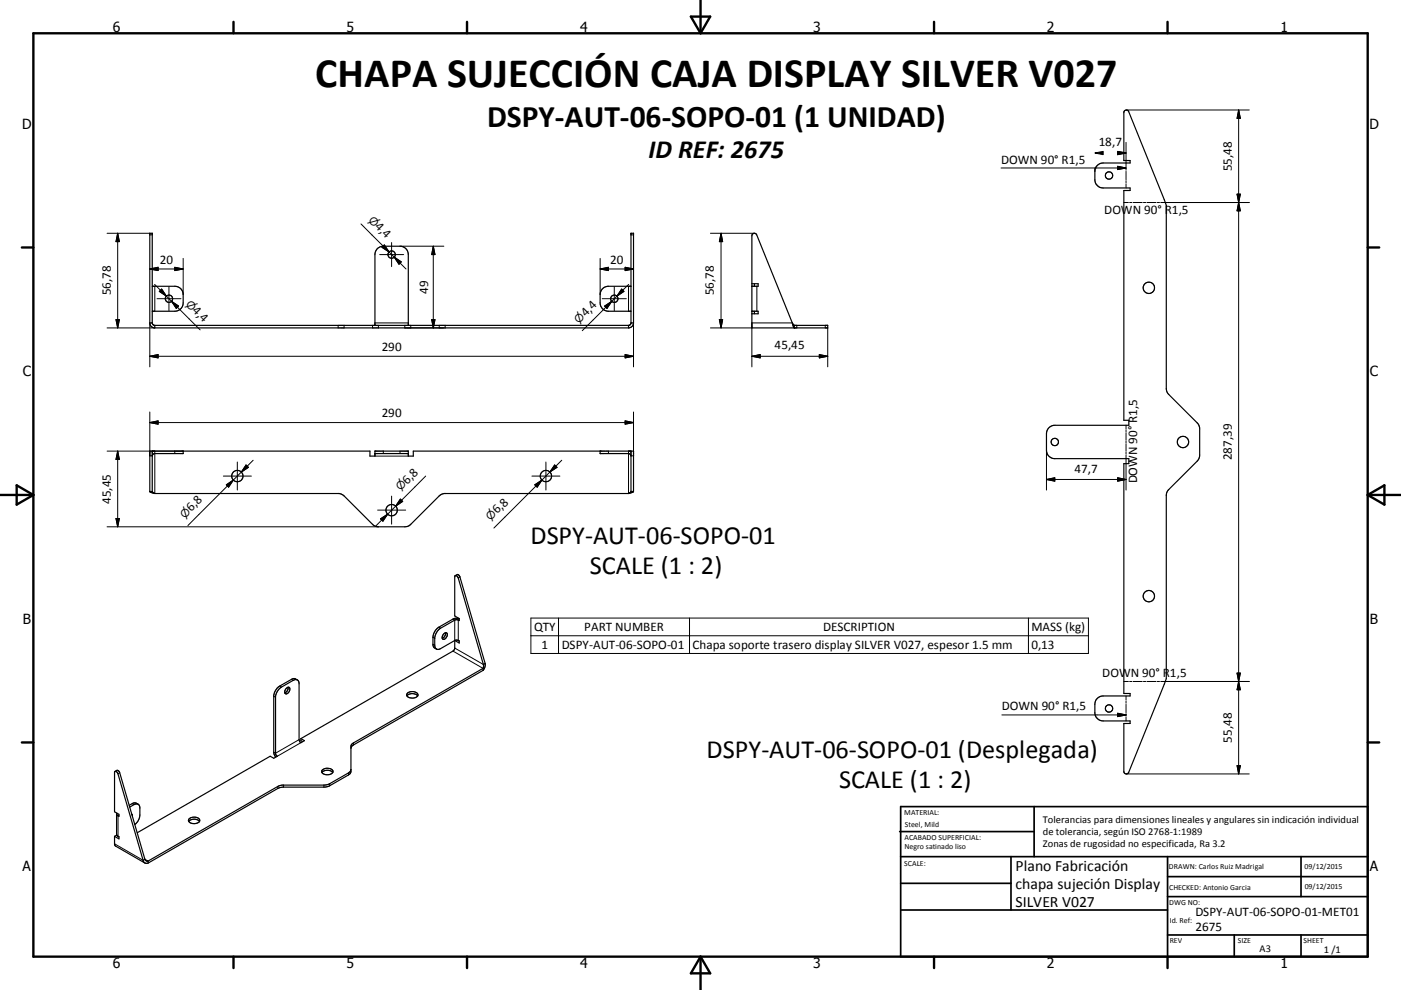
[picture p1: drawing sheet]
<svg xmlns="http://www.w3.org/2000/svg" width="420mm" height="297mm" viewBox="0 0 420 297" stroke-linecap="round" stroke-linejoin="round" font-family="sans-serif">
<g fill="none" stroke="#000" stroke-width=".36">
<path d="M337.2 33.2l.8-.2 .4 .5 11.3 28.1v55.6l.7 1.1 8.7 8.8 .6 1.5v8l-.4 1.2-8.9 9.1-.7 1.1v55.6l-11.3 28.1a.76 .76 0 0 1-.9 .5 .76 .76 0 0 1-.6-.7v-14.4h1.9v-.8h-8.1a2.51 2.51 0 0 1-2.5-2.5v-2.5a2.51 2.51 0 0 1 2.5-2.5h8.1v-.7h-1.9v-69h1.5v-1.5h-22.2a2.5 2.5 0 0 1-2.5-2.5v-5a2.51 2.51 0 0 1 2.5-2.5h22.2v-1.5h-1.5v-68.9h1.9v-.8h-8.1a2.51 2.51 0 0 1-2.5-2.5v-2.5a2.51 2.51 0 0 1 2.5-2.5h8.1v-.7h-1.9v-14.4zM225.5 70.3a.76 .76 0 0 1 .7-.3 .76 .76 0 0 1 .7 .5l10.9 26.9 .3 .2h10.1v.8h-22.8zM44.9 96.9v-26.9h.7v26.9M44.9 96.9a1.46 1.46 0 0 0 1.5 1.5M44.9 96.9h.7M45.6 85.9h6.8a2.5 2.5 0 0 1 2.5 2.5v2.5a2.5 2.5 0 0 1-2.5 2.5h-6.8M45.6 96.9l.3 .5 .4 .2h142.3l.3-.2 .3-.5M46.4 97.6v.8M46.4 98.4h142M112.4 97.6v-21.2a2.5 2.5 0 0 1 2.5-2.5h5a2.5 2.5 0 0 1 2.5 2.5v21.2M188.4 97.6v.8M189.2 85.9h-6.8a2.5 2.5 0 0 0-2.5 2.5v2.5a2.51 2.51 0 0 0 2.5 2.5h6.8"/>
<path d="M189.2 96.9h.7M189.2 96.9v-26.9h.7v26.9M189.9 96.9a1.52 1.52 0 0 1-1.5 1.5M225.4 93.4h1.9v.7h-1.9M225.4 85.1h1.9v.8h-1.9M226.2 85.1v.8M226.2 93.4v.7M237.5 96.9l.6 1.5v-.8M45.6 135.3v12.2M46.2 135.3l-.6 .2M54.9 135.3v.8h-8.5l-.5 .2-.3 .5M112.4 136.1h10"/>
<path d="M179.9 135.3v.8h8.5l.5 .2 .3 .5M188.7 135.3l.5 .2M189.2 135.3v12.2M44.9 147.5v-12.2h66v1.5h1.5v-1.5h10v1.5h1.5v-1.5h66v12.2M44.9 147.5l1.5 .6M44.9 147.5h.7M45.6 147.5l.8 .6M46.4 148.1h55.3l1.5 .7 8.7 8.7 1.5 .5h8l.9-.1 .8-.6 8.6-8.5 1.4-.7h55.3M189.2 147.5h.7M189.2 147.5l-.8 .6M189.9 147.5l-1.5 .6M136.5 172.7l-.2 .3v11.8l1.4 .8"/>
<path d="M136.5 172.7l.6-.4 .7 .6 7.7 26.1M136.5 172.7l.4 .1 .5 .6 7.5 25.9M133.6 189.8v.4a1.51 1.51 0 0 1-1 1.3M133.6 189.8a1.59 1.59 0 0 0-1 1.7M133.6 189.8a.81 .81 0 0 1 .6 .8 .81 .81 0 0 1-.5 .8 .61 .61 0 0 1-.5 .4 .61 .61 0 0 1-.6-.3M136.3 192.2l.6-.2 .8 .3M136.3 192.2l1.4 .7v-.6M136.3 192.2v2.4l-.5 .7-45.6 26.3M136.4 192.1l-.1 .1M137.4 192.1l.3 .2M137.7 185.6v.6l-.6-.3-.6 .1-4.4 2.5a4.1 4.1 0 0 0-1.8 2.7v2.7a1.05 1.05 0 0 0 .7 .9 1.05 1.05 0 0 0 1.1-.2l4.2-2.4M137.7 185.6h-1.7l-4.4 2.6a3.9 3.9 0 0 0-1.8 3l.1 2.6 .3 .5 .6 .4"/>
<path d="M144.9 199.3l-.1 1.2M145.5 199a2.54 2.54 0 0 1-.7 2.1M145.5 199l-.6 .3M85.8 206.5a.63 .63 0 0 1 1-.2 .63 .63 0 0 1 0 1 .77 .77 0 0 1-.5 .8 .77 .77 0 0 1-.9-.3v-.6zM86.3 206.2a1.5 1.5 0 0 1-.9 1.7M89.2 204l-1-.4-.6 .1-3.8 2.2a4.1 4.1 0 0 0-1.7 2.7v17.1l.6 1.4M122 208.8a2.24 2.24 0 0 1 3.2 0M122.1 208a1.96 1.96 0 0 1 3.2 .6 2.08 2.08 0 0 1-3.4-.1zM144.8 200.5l-39.1 22.5-.5 .9v7.6l-.2 .5-.5 .5-5.9 3.3-.9 .3-13 .1-1.2 .2-39.1 22.5M144.8 201.1l-38.9 22.4-.5 .5-.2 .5M144.8 200.5v.6M34.5 231.4l-.2 .2v11.9l1.4 .8v.6l-.7-.7"/>
<path d="M34.5 231.4l.8-.3 .6 .7 7.5 26M34.5 231.4l.6 .2 .3 .5 7.6 26.3 .4 .5M90.2 221.6l1.1 .6-1.1 .6-.5-.9v-16.8a1.08 1.08 0 0 0-.6-1.1 1.08 1.08 0 0 0-1.2 .1l-3.5 2.1a4.1 4.1 0 0 0-1.8 2.7v17.2l.5 .8-1 .6-1.1-.6-39.9 22.9M90.2 221.6v.6l.5 .3M96.5 231.8a2.25 2.25 0 0 1 3.3 0M96.7 231a2.16 2.16 0 0 1 3.1 .4 1.95 1.95 0 0 1-3.3 .1zM105.2 230.9l-.2 .5-.5 .5-5.9 3.3-.9 .3h-13l-1.2 .3-39.1 22.5M34.3 250.9v2.5l.2 .3 8.9 5.2M34.3 250.9l.6-.3 .8 .5M34.3 250.9l1.4 .8v-.6M35 243.9v6.4l.7 .8M38.9 242.1l1.3-.7a1.08 1.08 0 0 1 1.2-.1 1.08 1.08 0 0 1 .5 1.1v2.1a4 4 0 0 1-1.5 2.9"/>
<path d="M39.5 244.3l.2 .6M41.4 241.3l-.7-.4h-.6l-1.4 .7M43.4 258.9h1M43.4 257.8l.4 .4 .6 .1M43.4 257.8l-.5 .3M44.4 258.3v.6M56.6 246.4a2.25 2.25 0 0 1 3.2 0M56.7 245.7a2.1 2.1 0 0 1 3.2 .4 1.94 1.94 0 0 1-2.9 .7l-.5-.6z"/>
<circle cx="332.5" cy="52.7" r="1.1"/>
<circle cx="117.4" cy="76.4" r="1.1"/>
<circle cx="50.7" cy="89.6" r="1.1"/>
<circle cx="184.2" cy="89.6" r="1.1"/>
<circle cx="344.4" cy="86.3" r="1.71"/>
<circle cx="316.2" cy="132.6" r="1.1"/>
<circle cx="354.7" cy="132.6" r="1.7"/>
<circle cx="71.2" cy="142.8" r="1.69"/>
<circle cx="117.4" cy="153.1" r="1.71"/>
<circle cx="163.7" cy="142.8" r="1.7"/>
<circle cx="344.4" cy="178.8" r="1.7"/>
<circle cx="332.5" cy="212.5" r="1.1"/>
</g>
<g fill="none" stroke="#000" stroke-width=".3">
<path d="M337.7 33h36.8M371.4 33v199.2M371.4 33l.5 2.5h-1zM300.1 50.4h37.5M328.2 50.4v1M335 45.9h2.6M335.1 45.4l2.5 .5-2.5 .5zM335.1 49.9l2.5 .5-2.5 .5zM337.6 42.7v7.4M337.6 50.5v.6M337.6 51.4v2.5M337.6 54.2v.6"/>
<path d="M337.6 55.1v1.3M370.9 58.2h1l-.5 2.6zM32.1 70h12.8M35.3 70v28.4M35.3 70l.5 2.5h-1zM44.9 70.5h.7M54.9 77.5v10.9M108.2 67.2l10 9.9M113.8 76.4h7.2M114.5 74.2l.7-.7 1.4 2.1zM114.9 73.8l1.7 1.8M117.4 72.8v7.2"/>
<path d="M118.2 77.1l3.5 3.6M118.2 77.1l2.1 1.5-.7 .7zM119.9 73.9h13.2M129.9 73.9v24.5M129.9 73.9l.5 2.5h-1zM179.9 77.5v10.9M189.2 70.5h.7M213 70h13.2M216.2 70l.5 2.5h-1zM216.2 70v28.4M336.9 60.8h1.4M338.7 60.8h.6"/>
<path d="M339.7 60.8h2.8M342.8 60.8h.7M343.8 60.8h2.8M346.9 60.8h.7M348 60.8h26.5M371.4 60.8l.5 2.5h-1zM32.1 98.4h14.3M34.8 95.9h1l-.5 2.5zM44.9 80.7l2.5-.5v1zM44.9 96.9v13.2M44.9 80.7h10M46.4 85.3l6.8 6.9"/>
<path d="M46.4 85.9v7.5M47.1 89.6h7.2M47.8 87.4l.7-.7 1.4 2.2zM50.7 86v7.2M51.4 90.4l2.1 1.4-.6 .7zM51.4 90.4l8.6 8.6M52.4 80.2l2.5 .5-2.5 .5zM101.4 97.6v.8M103.2 97.6v.8M111.7 97.6v.8M112.4 96.9h10M113.4 97.6v.8"/>
<path d="M121.4 97.6v.8h11.7M123.1 97.6v.8M129.4 95.9h1l-.5 2.5zM131.7 97.6v.8M133.5 97.6v.8M179.9 80.7l2.5-.5v1zM179.9 80.7h10M180.6 89.6h7.2M181.3 91.8l2.1-1.4-1.4 2.1zM184.2 86v7.2M185 88.9l-10.4 10.3M186.4 86.7l.7 .7-2.1 1.5z"/>
<path d="M187.4 80.2l2.5 .5-2.5 .5zM188.4 85.9v7.5M188.5 85.3l-3.5 3.6M189.9 96.9v13.2M213 98.4h12.4M215.7 95.9h1l-.5 2.5zM226.9 85.9v7.5M237.5 96.9h-12.1v13.2M238.9 97.6v.8M247.4 97.6v.8M248.2 98.4v11.7M44.9 106.9h145"/>
<path d="M44.9 106.9l2.5-.5v1zM187.4 106.4l2.5 .5-2.5 .5zM225.4 106.9h22.8M225.4 106.9l2.5-.5v1zM245.6 106.4l2.6 .5-2.6 .5zM32.1 135.3h22.8M35.3 135.3v22.7M35.3 135.3l.5 2.5h-1zM44.9 123.6v13.2h.7M44.9 126.8l2.5-.5v1zM44.9 126.8h145M46.4 135.3v12.8"/>
<path d="M52.4 135.3v.8M71.2 138.6v8.4M73.8 139.5l.7 .7-2.1 1.4zM75.9 138.1l-19.6 19.6M112.4 136.8h10M114.9 135.3v.8M119.9 135.3v.8M163.7 138.6v8.4M166.3 139.5l.7 .7-2.1 1.4zM168.4 138.1l-3.5 3.5M182.4 135.3v.8M187.4 126.3l2.5 .5-2.5 .5z"/>
<path d="M188.4 135.3v12.8M189.9 123.6v13.2h-.7M313.7 135.1v11.9M337.6 127.6v1.1M337.6 129v.5M337.6 129.8v2.2M337.6 132.3v.6M337.6 133.2v2.2M337.6 135.7v.5M337.6 136.5v10.5M32.1 158h81.3M34.8 155.6h1l-.5 2.4z"/>
<path d="M67 142.8h8.4M67.8 145.4l2.2-1.4-1.5 2.2zM113.2 153h8.4M114.1 155.7l2.1-1.4-1.4 2.1zM116.2 154.3l-3.5 3.5M117.4 148.8v8.5M120 149.7l.7 .7-2.1 1.4zM127.6 142.8l-11.4 11.5M159.5 142.8h8.4M160.3 145.4l2.2-1.4-1.4 2.2zM162.5 144l-14.4 14.4M164.9 141.6l-2.4 2.4"/>
<path d="M313.7 143.8h23.9M313.7 143.8l2.5-.5v1.1zM335.1 143.3l2.5 .5-2.5 .6zM137.9 173.1l-.5 .3M129.8 193.3l.5 .3M129.8 191.2l.5 .3M131.6 188.2l.5 .3M135.8 185.7l.5 .3v6.2M135.8 195.3l9 5.2M136.3 194.4l8.6 4.9M137.7 185.9l-.3 .1v6.2M159.2 185.4h167.1v10.6h-167.1z"/>
<path d="M159.2 190.7h167.1M167.4 185.4v10.6M206.7 185.4v10.6M308.3 185.4v10.6M82.1 208.9l.5 .3M83.8 205.9l.6 .3M87.4 203.8l.5 .3M300.4 214.5h37.2M335.1 214l2.5 .5-2.5 .5zM336.9 204.5h1.4M337.6 208.8v1.2M337.6 210.4v.6"/>
<path d="M337.6 211.3v2.5M337.6 214.1v.6M337.6 215v1.3M338.7 204.5h.6M339.7 204.5h2.8M342.8 204.5h.7M343.8 204.5h2.8M346.9 204.5h.7M348 204.5h26.5M370.9 201.9h1l-.5 2.6zM371.4 204.5l.5 2.4h-1zM35.9 231.8l-.5 .3"/>
<path d="M83.3 236v.6M85 235.5v.7M89.7 221.9l-7.1 4.1-.5-.3M90.2 222.8l-7.1 4.1M97.1 235.5v.7M98.9 235.1v.6M104.5 231.9v.6M105.9 222.9v.6M337.7 232.2h36.8M370.9 229.7h1l-.5 2.5zM34.3 253.1l8.6 5M35.7 244.6l-.3 .2v6.1"/>
<path d="M39.6 241.1l.6 .3M43.4 257.8l1 .5"/>
</g>
<g fill="none" stroke="#000" stroke-width=".71">
<path d="M10 10h400v277h-400zM70 6.6v3.4M140 6.6v3.4M207.1 5h5.8l-2.9 5zM210 0v10M280 6.6v3.4M350 6.6v3.4M6.6 74.2h3.4M410 74.2h3.5M0 148.5h10M5 145.6l5 2.9-5 2.9zM410 148.5h10.1"/>
<path d="M410 148.5l5.1-2.9v5.8zM6.6 222.7h3.4M410 222.7h3.5M70 287v3.4M140 287v3.4M210 287v10M210 287l2.9 5h-5.8zM280 287v3.4M350 287v3.4"/>
</g>
<g fill="none" stroke="#000" stroke-width=".51">
<path d="M269.7 249.5h40.3M270 242h140v45h-140zM270 257h140M303.1 257v16M310 242v15M350 257v30M390.1 257v12M270 265h33.1M270 273h80M350 269h60M350 263h60M350 280.5h60"/>
<path d="M370 280.5v6.5M390.1 280.5v6.5"/>
</g>
<g fill="#000" stroke="#000" stroke-width=".3">
<path d="M371.4 33l.5 2.5h-1zM328.2 45.9l2.5-.5v1zM335.1 49.9l2.5 .5-2.5 .5zM335.1 45.4l2.5 .5-2.5 .5zM370.9 58.2h1l-.5 2.6zM35.3 70l.5 2.5h-1zM114.5 74.2l.7-.7 1.4 2.1zM118.2 77.1l2.1 1.5-.7 .7zM129.9 73.9l.5 2.5h-1zM216.2 70l.5 2.5h-1zM371.4 60.8l.5 2.5h-1zM34.8 95.9h1l-.5 2.5z"/>
<path d="M44.9 80.7l2.5-.5v1zM47.8 87.4l.7-.7 1.4 2.2zM52.4 80.2l2.5 .5-2.5 .5zM51.4 90.4l2.1 1.4-.6 .7zM129.4 95.9h1l-.5 2.5zM181.3 91.8l2.1-1.4-1.4 2.1zM179.9 80.7l2.5-.5v1zM186.4 86.7l.7 .7-2.1 1.5zM187.4 80.2l2.5 .5-2.5 .5zM215.7 95.9h1l-.5 2.5zM44.9 106.9l2.5-.5v1zM187.4 106.4l2.5 .5-2.5 .5z"/>
<path d="M225.4 106.9l2.5-.5v1zM245.6 106.4l2.6 .5-2.6 .5zM35.3 135.3l.5 2.5h-1zM44.9 126.8l2.5-.5v1zM73.8 139.5l.7 .7-2.1 1.4zM166.3 139.5l.7 .7-2.1 1.4zM187.4 126.3l2.5 .5-2.5 .5zM34.8 155.6h1l-.5 2.4zM67.8 145.4l2.2-1.4-1.5 2.2zM114.1 155.7l2.1-1.4-1.4 2.1zM120 149.7l.7 .7-2.1 1.4zM160.3 145.4l2.2-1.4-1.4 2.2z"/>
<path d="M313.7 143.8l2.5-.5v1.1zM335.1 143.3l2.5 .5-2.5 .6zM335.1 214l2.5 .5-2.5 .5zM370.9 201.9h1l-.5 2.6zM371.4 204.5l.5 2.4h-1zM370.9 229.7h1l-.5 2.5z"/>
</g>
<text font-size="12.6" x="94.5" y="26.2">CHAPA SUJECCIÓN CAJA DISPLAY SILVER V027</text>
<text font-size="9.4" x="146" y="38">DSPY-AUT-06-SOPO-01 (1 UNIDAD)</text>
<g font-size="7.9">
<text x="194.4" y="47.5">ID REF: 2675</text>
<text x="159" y="163.3">DSPY-AUT-06-SOPO-01</text>
<text x="176.9" y="172.3">SCALE (1 : 2)</text>
<text x="211.8" y="227.4">DSPY-AUT-06-SOPO-01 (Desplegada)</text>
<text x="251.5" y="236.4">SCALE (1 : 2)</text>
</g>
<g font-size="4.7">
<text x="304.5" y="261.2">Plano Fabricación</text>
<text x="304.5" y="266.6">chapa sujeción Display</text>
<text x="304.5" y="272">SILVER V027</text>
</g>
<g font-size="4.2">
<text x="33.9" y="9.6">6</text>
<text x="103.9" y="9.6">5</text>
<text x="173.9" y="9.6">4</text>
<text x="243.8" y="9.6">3</text>
<text x="313.9" y="9.6">2</text>
<text x="383.9" y="9.6">1</text>
<text x="6.7" y="38.7">D</text>
<text x="410.5" y="38.7">D</text>
<text x="6.9" y="112.9">C</text>
<text x="410.7" y="112.9">C</text>
<text x="6.9" y="187.1">B</text>
<text x="410.7" y="187.1">B</text>
<text x="6.8" y="261.4">A</text>
<text x="410.7" y="261.4">A</text>
<text x="33.9" y="290.4">6</text>
<text x="103.9" y="290.4">5</text>
<text x="173.9" y="290.4">4</text>
<text x="243.8" y="290.4">3</text>
<text x="313.9" y="290.4">2</text>
<text x="383.9" y="290.4">1</text>
</g>
<g font-size="3.9">
<text x="329.4" y="43.9">18,7</text>
<text x="300.1" y="49.1">DOWN 90° R1,5</text>
<text x="369.3" y="51.4" transform="rotate(-90 369.3 51.4)">55,48</text>
<text x="331" y="64.2">DOWN 90° R1,5</text>
<text x="112.3" y="68.2" transform="rotate(45 112.3 68.2)">4,4</text>
<text x="47.9" y="79.2">20</text>
<text x="183" y="79.2">20</text>
<text x="33.2" y="88.6" transform="rotate(-90 33.2 88.6)">56,78</text>
<text x="128.4" y="88.1" transform="rotate(-90 128.4 88.1)">49</text>
<text x="214" y="88.6" transform="rotate(-90 214 88.6)">56,78</text>
<text x="57.5" y="93.4" transform="rotate(45 57.5 93.4)">4,4</text>
<text x="175.6" y="95.2" transform="rotate(-45 175.6 95.2)">4,4</text>
<text x="114.5" y="105.3">290</text>
<text x="232.2" y="104.8">45,45</text>
<text x="114.5" y="125.2">290</text>
<text x="322.2" y="141.8">47,7</text>
<text x="369.3" y="138.1" transform="rotate(-90 369.3 138.1)">287,39</text>
<text x="122.1" y="145.4" transform="rotate(-45 122.1 145.4)">6,8</text>
<text x="341" y="145" transform="rotate(-90 341 145)">DOWN 90° R1,5</text>
<text x="33.2" y="151.1" transform="rotate(-90 33.2 151.1)">45,45</text>
<text x="57.3" y="153.6" transform="rotate(-45 57.3 153.6)">6,8</text>
<text x="149.1" y="154.3" transform="rotate(-45 149.1 154.3)">6,8</text>
<text x="160.1" y="189.3">QTY</text>
<text x="175.2" y="189.3">PART NUMBER</text>
<text x="246.8" y="189.3">DESCRIPTION</text>
<text x="309.2" y="189.4">MASS (kg)</text>
<text x="162.3" y="194.6">1</text>
<text x="168.4" y="194.6">DSPY-AUT-06-SOPO-01</text>
<text x="207.6" y="194.7">Chapa soporte trasero display SILVER V027, espesor 1.5 mm</text>
<text x="309.2" y="194.6">0,13</text>
<text x="330.5" y="203.1">DOWN 90° R</text>
<text x="350.8" y="203.1">1,5</text>
<text x="300.3" y="213.1">DOWN 90° R1,5</text>
<text x="369.3" y="222.8" transform="rotate(-90 369.3 222.8)">55,48</text>
<text x="358.4" y="274.9">DSPY-AUT-06-SOPO-01-MET01</text>
<text x="358.4" y="279.4">2675</text>
</g>
<g font-size="3.3">
<text x="110.3" y="66.2" transform="rotate(45 110.3 66.2)">⌀</text>
<text x="55.5" y="91.4" transform="rotate(45 55.5 91.4)">⌀</text>
<text x="173.6" y="97.2" transform="rotate(-45 173.6 97.2)">⌀</text>
<text x="120.1" y="147.4" transform="rotate(-45 120.1 147.4)">⌀</text>
<text x="55.4" y="155.6" transform="rotate(-45 55.4 155.6)">⌀</text>
<text x="147.1" y="156.4" transform="rotate(-45 147.1 156.4)">⌀</text>
</g>
<g font-size="3.1">
<text x="312.7" y="246.8">Tolerancias para dimensiones lineales y angulares sin indicación individual</text>
<text x="312.7" y="250.4">de tolerancia, según ISO 2768-1:1989</text>
<text x="312.7" y="254">Zonas de rugosidad no especificada, Ra 3.2</text>
<text x="377.6" y="285.6">A3</text>
<text x="396.9" y="285.9">1 /1</text>
</g>
<g font-size="2.4">
<text x="271.1" y="244.4">MATERIAL:</text>
<text x="271.2" y="252">ACABADO SUPERFICIAL:</text>
<text x="271.3" y="248">Steel, Mild</text>
<text x="271.2" y="254.7">Negro satinado liso</text>
<text x="271.1" y="259.7">SCALE:</text>
<text x="350.4" y="260.8">DRAWN: Carlos Ruiz Madrigal</text>
<text x="391.1" y="260.6">09/12/2015</text>
<text x="350.5" y="267">CHECKED: Antonio Garcia</text>
<text x="391.2" y="266.7">09/12/2015</text>
<text x="350.5" y="271.4">DWG NO:</text>
<text x="350.7" y="276.9">Id. Ref:</text>
<text x="350.7" y="282.8">REV</text>
<text x="371.1" y="282.9">SIZE</text>
<text x="390.8" y="283">SHEET</text>
</g>
</svg>
